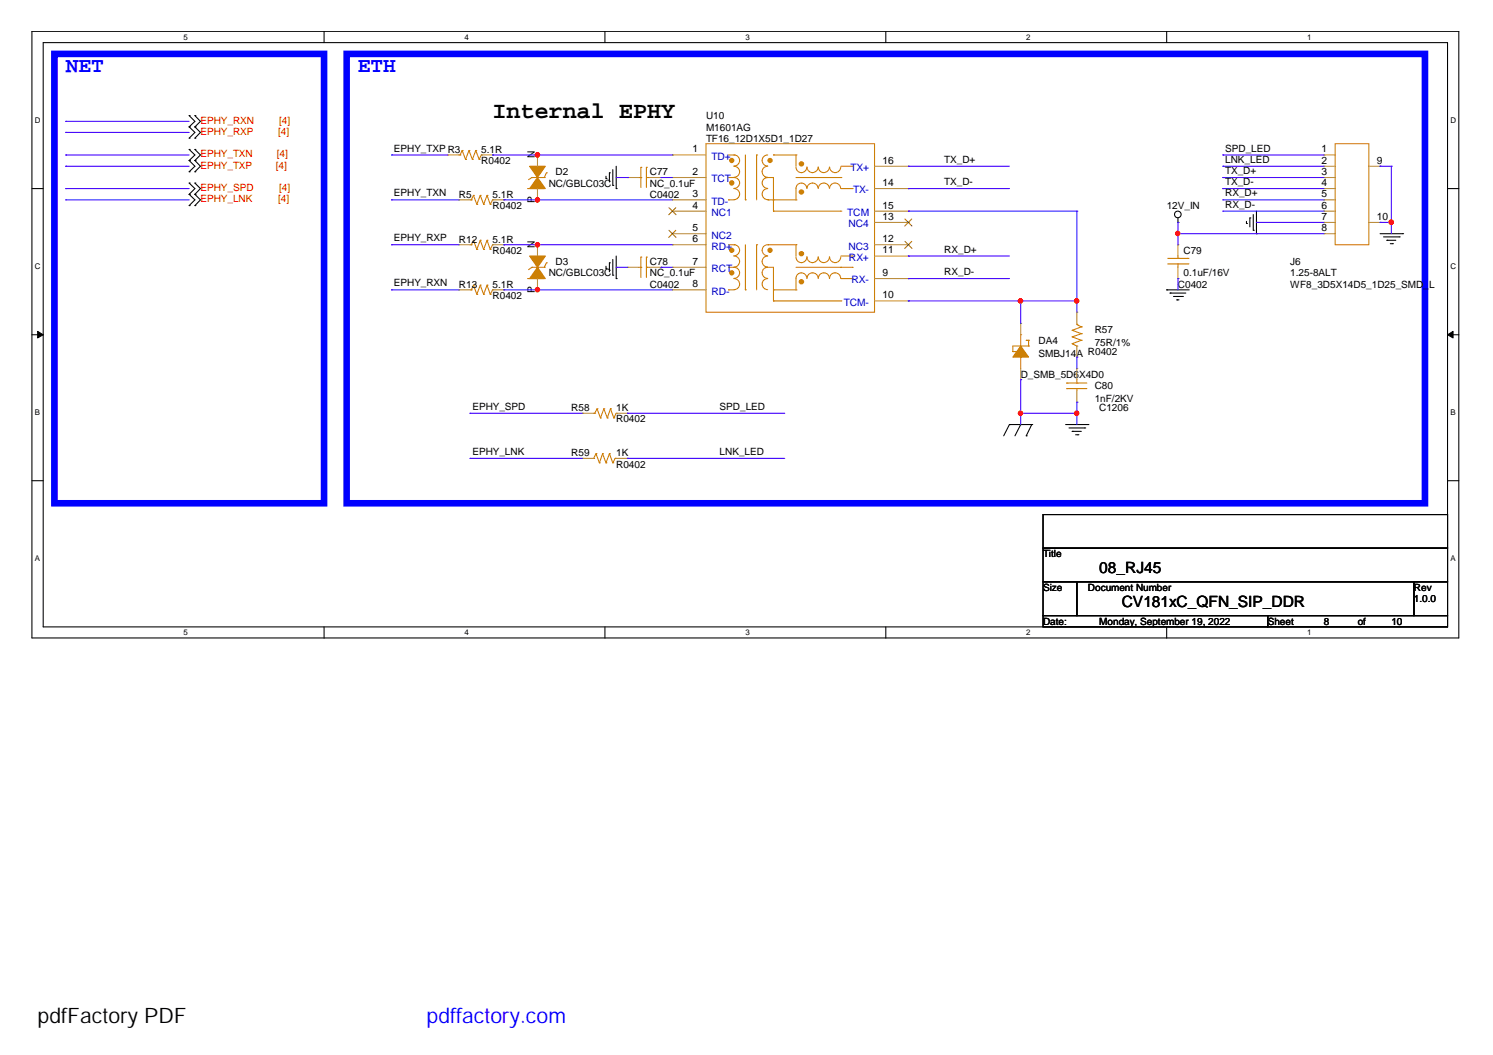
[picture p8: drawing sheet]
<svg xmlns="http://www.w3.org/2000/svg" width="297mm" height="210mm" viewBox="0 0 297 210" stroke-linecap="round" stroke-linejoin="round" font-family="sans-serif">
<path d="M6.3 6.2h283.9v120.7h-283.9zM8.6 8.5h279.4v116.2h-279.4z" fill="none" stroke="#000" stroke-width=".21"/>
<g fill="#fff">
<path d="M36.5 6.5h.9v1.8h-.9z"/>
<path d="M36.5 125h.9v1.8h-.9z"/>
</g>
<path d="M64.5 6.2v2.3M64.5 124.7v2.3" fill="none" stroke="#000" stroke-width=".21"/>
<g fill="#fff">
<path d="M92.4 6.5h.9v1.8h-.9z"/>
<path d="M92.4 125h.9v1.8h-.9z"/>
</g>
<path d="M120.4 6.2v2.3M120.4 124.7v2.3" fill="none" stroke="#000" stroke-width=".21"/>
<g fill="#fff">
<path d="M148.3 6.5h.9v1.8h-.9z"/>
<path d="M148.3 125h.9v1.8h-.9z"/>
</g>
<path d="M176.2 6.2v2.3M176.2 124.7v2.3" fill="none" stroke="#000" stroke-width=".21"/>
<g fill="#fff">
<path d="M204.2 6.5h.9v1.8h-.9z"/>
<path d="M204.2 125h.9v1.8h-.9z"/>
</g>
<path d="M232.1 6.2v2.3M232.1 124.7v2.3" fill="none" stroke="#000" stroke-width=".21"/>
<g fill="#fff">
<path d="M260.1 6.5h.8v1.8h-.8z"/>
<path d="M260.1 125h.8v1.8h-.8z"/>
<path d="M6.9 23h1.2v1.8h-1.2z"/>
<path d="M288.6 23h1.1v1.8h-1.1z"/>
<path d="M6.9 52h1.2v1.8h-1.2z"/>
<path d="M288.6 52h1.1v1.8h-1.1z"/>
</g>
<path d="M6.3 37.5h2.3M288 37.5h2.2" fill="none" stroke="#000" stroke-width=".21"/>
<g fill="#fff">
<path d="M6.9 81.1h1.1v1.8h-1.1z"/>
<path d="M288.6 81.1h1v1.8h-1z"/>
</g>
<path d="M6.3 66.6h2.3M288 66.6h2.2" fill="none" stroke="#000" stroke-width=".21"/>
<path d="M7.5 65.9l1.1 .7-1.1 .6zM288 66.6l1.1-.7v1.3z" fill="#000" stroke="#000" stroke-width=".2"/>
<g fill="#fff">
<path d="M6.9 110.2h1.1v1.7h-1.1z"/>
<path d="M288.6 110.2h1v1.7h-1z"/>
</g>
<g fill="none" stroke="#000" stroke-width=".21">
<path d="M37.6 25.2h.1M37.6 23h.1M37.6 27.5h.1M37.6 31.9h.1M37.6 29.7h.1M37.6 34.2h.1M37.6 38.7h.1M37.6 36.4h.1M37.6 23l1.2 1.1-1.2 1.1M37.6 25.2l1.2 1.1-1.2 1.2M37.6 29.7l1.2 1.1-1.2 1.1M37.6 31.9l1.2 1.2-1.2 1.1"/>
<path d="M37.6 36.4l1.2 1.1-1.2 1.2M37.6 38.7l1.2 1.1-1.2 1.1M38.8 25.2h.1M38.8 23h.1M38.8 27.5h.1M38.8 31.9h.1M38.8 29.7h.1M38.8 34.2h.1M38.8 38.7h.1M38.8 36.4h.1M38.8 23l1.1 1.1-1.1 1.1M38.8 25.2l1.1 1.1-1.1 1.2"/>
<path d="M38.8 29.7l1.1 1.1-1.1 1.1M38.8 31.9l1.1 1.2-1.1 1.1M38.8 36.4l1.1 1.1-1.1 1.2M38.8 38.7l1.1 1.1-1.1 1.1M120.6 35.5h.1M120.6 35.1v.4M121.2 34.4h.1M121.2 34.4v1.8M121.9 36.9h.1M121.9 33.8v3.1M122.6 37.5h.1M122.6 33.1v4.4"/>
<path d="M37.6 40.9h.1M38.8 40.9h.1M120.6 53.4h.1M120.6 53v.4M121.2 52.3h.1M121.2 52.3v1.8M121.9 54.8h.1M121.9 51.6v3.2M122.6 55.4h.1M122.6 50.9v4.5M232.1 57.7h.1M232.1 57.7h4.5"/>
<path d="M232.8 58.3h.1M232.8 58.3h3.1M233.5 59h1.7M234.1 59.7h.1M234.1 59.7h.5M234.4 44.3h.1M234.4 43.4v.9M235.2 59h.1M248 44.5h.1M248 44v.5M248.7 43.4h.1M248.7 43.4v1.7"/>
<path d="M249.3 45.8h.1M249.3 42.7v3.1M250 46.5h.1M250 42v4.5M274.6 46.5h4.5M275.3 47.1h3.1M275.9 47.8h.1M275.9 47.8h1.8M276.6 48.5h.4M277 48.5h.1M278.4 47.1h.1M279.1 46.5h.1"/>
<path d="M6.3 95.6h2.3M200.8 84.5h.1M200.8 84.5l-1.1 2.2M200.8 84.5h4.5M203.1 84.5h.1M203.1 84.5l-1.2 2.2M204.2 86.7h.1M205.3 84.5h.1M205.3 84.5l-1.1 2.2M212 84.5h4.5M212.7 85.1h3.1M213.3 85.8h.1"/>
<path d="M213.3 85.8h1.8M214 86.5h.5M214.5 86.5h.1M215.8 85.1h.1M216.5 84.5h.1M288 95.6h2.2M207.5 102.4h80.5v6.7h-80.5zM207.5 109.1h80.5v6.7h-80.5zM207.5 115.8h6.7v6.7h-6.7zM214.2 115.8h67.1v6.7h-67.1zM281.3 115.8h6.7v6.7h-6.7zM207.5 122.5h44.7v2.2h-44.7z"/>
<path d="M252.2 122.5h35.8v2.2h-35.8z"/>
<circle cx="234.3" cy="42.7" r=".66"/>
</g>
<path d="M10.8 10.7h53.7v89.4h-53.7zM69 10.7h214.5v89.4h-214.5z" fill="none" stroke="#00f" stroke-width="1.3"/>
<g fill="#cc8006" stroke="#cc8006" stroke-width=".21">
<path d="M106.9 53.2l1.6 2.2h-3.1z" fill-rule="evenodd"/>
<path d="M105.4 50.9h3.1l-1.6 2.3z" fill-rule="evenodd"/>
<path d="M203.1 68.8l1.5 2.2h-3.1z" fill-rule="evenodd"/>
<path d="M106.9 35.3l1.6 2.2h-3.1z" fill-rule="evenodd"/>
<path d="M105.4 33.1h3.1l-1.6 2.2z" fill-rule="evenodd"/>
<circle cx="145.6" cy="31.9" r=".43"/>
<circle cx="153.2" cy="31.9" r=".43"/>
<circle cx="145.6" cy="49.8" r=".43"/>
<circle cx="145.6" cy="54.3" r=".43"/>
<circle cx="145.6" cy="36.4" r=".44"/>
<circle cx="153.2" cy="49.8" r=".43"/>
<circle cx="159.5" cy="32.6" r=".44"/>
<circle cx="159.5" cy="38.2" r=".44"/>
<circle cx="159.5" cy="50.5" r=".44"/>
<circle cx="159.5" cy="56.1" r=".44"/>
</g>
<g fill="none" stroke="#cc8006" stroke-width=".21">
<path d="M91.3 30.8h.2M91.5 30.8h.1M91.9 29.9h.1M91.9 29.9l-.4 .9M91.9 29.9l.7 1.8M92.6 31.7h.1M93.3 29.9h.1M93.3 29.9l-.7 1.8M93.3 29.9l.7 1.8M93.5 39.8h.3M93.8 39.8h.1M94 31.7h.1"/>
<path d="M94.2 38.9h.1M94.2 38.9l-.4 .9M94.2 38.9l.7 1.8M94.7 29.9h.1M94.7 29.9l-.7 1.8M94.7 29.9l.6 1.8M95.3 31.7h.1M95.5 38.9h.1M95.5 38.9l-.6 1.8M95.5 38.9l.7 1.8M95.8 30.8h.1M95.8 30.8l-.5 .9"/>
<path d="M96.9 38.9h.1M96.9 38.9l-.7 1.8M96.9 38.9l.6 1.8M98 39.8h.1M98 39.8l-.5 .9M104.9 37.5h3.2M105.8 35.3h.1M105.8 35.3h2.5M105.8 35.3l-.6 .4M106.9 34.6h.1M106.9 34.6v.7M108.1 37.5h.1"/>
<path d="M108.3 35.3h.1M108.7 34.4h.1M108.7 34.4l-.4 .9M127 35.3h.5M127.5 35.3h.1M127.5 33.3h.1M127.5 33.3v4M128.6 33.3h.1M128.6 35.3h.1M128.6 33.3v4M128.6 35.3h.7M140.5 28.6h33.5v33.5h-33.5z"/>
<path d="M144.9 39.8h.1M144.9 30.8h1.1M144.9 35.3h1.1M146 35.3a1.08 1.08 0 0 1 1.2 1.1 1.08 1.08 0 0 1-1.2 1.1 1.12 1.12 0 0 1 1.2 1.1 1.12 1.12 0 0 1-1.2 1.1l-1.1 .1M146 30.8a1.1 1.1 0 0 1 1.2 1.1 1.1 1.1 0 0 1-1.2 1.1M146 33.1a1.1 1.1 0 0 1 1.2 1.1 1.1 1.1 0 0 1-1.2 1.1M146 30.8h.1M146 35.3h.1M148.3 39.8h.1M148.3 30.8v9M150.5 30.8h.1M150.5 30.8v9"/>
<path d="M152.3 35.3h.1M152.3 35.3h1.6v6.7M152.7 35.3a1.08 1.08 0 0 0-1.1 1.1 1.08 1.08 0 0 0 1.1 1.1 1.12 1.12 0 0 0-1.1 1.1 1.12 1.12 0 0 0 1.1 1.1M152.7 30.8a1.1 1.1 0 0 0-1.1 1.1 1.1 1.1 0 0 0 1.1 1.1M152.7 33.1a1.1 1.1 0 0 0-1.1 1.1 1.1 1.1 0 0 0 1.1 1.1M152.8 39.8h.1M152.8 39.8h5.6M153.9 30.8h.1M153.9 39.8h.1M153.9 30.8h4.5M158.4 33.2a1.08 1.08 0 0 0 1 1.1 1.08 1.08 0 0 0 1.1-1.1M158.4 30.8h.1"/>
<path d="M158.4 39.8h.1M158.4 35.3h8.9M158.4 30.8v2.3M160.5 37.5a1.08 1.08 0 0 0-1.1-1.1 1.08 1.08 0 0 0-1 1.1v2.3M160.6 37.5a1.1 1.1 0 0 1 1.1-1.1 1.1 1.1 0 0 1 1.1 1.1 1.12 1.12 0 0 1 1.1-1.1 1.12 1.12 0 0 1 1.1 1.1M160.6 33.2a1.12 1.12 0 0 0 1.1 1.1 1.12 1.12 0 0 0 1.1-1.1 1.1 1.1 0 0 0 1.1 1.1 1.1 1.1 0 0 0 1.1-1.1M165.1 33.2a1.1 1.1 0 0 0 1.1 1.1 1.1 1.1 0 0 0 1.1-1.1M165.1 37.5a1.1 1.1 0 0 1 1.1-1.1 1.1 1.1 0 0 1 1.1 1.1M167.3 35.3h.1M167.3 33.1h2.2M167.3 37.5h2.2M169.5 33.1h.1"/>
<path d="M169.5 37.5h.1M265.6 28.6h6.7v20.1h-6.7zM93.5 48.7h.3M93.5 57.7h.3M93.8 48.7h.1M93.8 57.7h.1M94.2 47.8h.1M94.2 56.7h.1M94.2 47.8l-.4 .9M94.2 47.8l.7 1.8M94.2 56.7l-.4 1M94.2 56.7l.7 1.9"/>
<path d="M94.9 49.6h.1M94.9 58.6h.1M94.9 40.7h.1M95.5 47.8h.1M95.5 56.7h.1M95.5 47.8l-.6 1.8M95.5 47.8l.7 1.8M95.5 56.7l-.6 1.9M95.5 56.7l.7 1.9M96.2 49.6h.1M96.2 58.6h.1M96.2 40.7h.1"/>
<path d="M96.9 47.8h.1M96.9 56.7h.1M96.9 47.8l-.7 1.8M96.9 47.8l.6 1.8M96.9 56.7l-.7 1.9M96.9 56.7l.6 1.9M97.5 49.6h.1M97.5 58.6h.1M97.5 40.7h.1M98 48.7h.1M98 57.7h.1M98 48.7l-.5 .9"/>
<path d="M98 57.7l-.5 .9M104.9 55.4h3.2M105.8 53.2h.1M105.8 53.2h2.5M105.8 53.2l-.6 .5M106.9 52.5h.1M106.9 52.5v.7M108.1 55.4h.1M108.3 53.2h.1M108.7 52.3h.1M108.7 52.3l-.4 .9M127 53.2h.5"/>
<path d="M127.5 53.2h.1M127.5 51.2h.1M127.5 51.2v4M128.6 51.2h.1M128.6 53.2h.1M128.6 53.2h.7M128.6 51.2v4M144.9 57.7h.1M144.9 53.2h1.1M144.9 48.7h1.1M144.9 57.7h1.1M146 53.2a1.12 1.12 0 0 1 1.2 1.1 1.12 1.12 0 0 1-1.2 1.1 1.1 1.1 0 0 1 1.2 1.1 1.1 1.1 0 0 1-1.2 1.1"/>
<path d="M146 50.9a1.1 1.1 0 0 1 1.2 1.1 1.1 1.1 0 0 1-1.2 1.1M146 48.7a1.1 1.1 0 0 1 1.2 1.1 1.1 1.1 0 0 1-1.2 1.1M146 53.2h.1M146 48.7h.1M148.3 57.7h.1M148.3 48.7v9M150.5 48.7h.1M150.5 48.7v9M152.3 53.2h.1M152.3 53.2h1.6v6.7M152.7 48.7a1.1 1.1 0 0 0-1.1 1.1 1.1 1.1 0 0 0 1.1 1.1M152.7 53.2a1.12 1.12 0 0 0-1.1 1.1 1.12 1.12 0 0 0 1.1 1.1 1.1 1.1 0 0 0-1.1 1.1 1.1 1.1 0 0 0 1.1 1.1"/>
<path d="M152.7 50.9a1.1 1.1 0 0 0-1.1 1.1 1.1 1.1 0 0 0 1.1 1.1M152.8 48.7h.1M152.8 48.7h5.6M153.9 57.7h.1M153.9 59.9h.1M153.9 42h.1M153.9 57.7h4.5M153.9 59.9h13.4M153.9 42h13.4M158.4 51.1a1.08 1.08 0 0 0 1 1.2 1.08 1.08 0 0 0 1.1-1.2M158.4 57.7h.1M158.4 48.7h.1"/>
<path d="M158.4 53.2h11.1M158.4 48.7v2.2M160.5 55.4a1.08 1.08 0 0 0-1.1-1.1 1.08 1.08 0 0 0-1 1.1v2.3M160.6 51.1a1.1 1.1 0 0 0 1.1 1.2 1.1 1.1 0 0 0 1.1-1.2 1.12 1.12 0 0 0 1.1 1.2 1.12 1.12 0 0 0 1.1-1.2M160.6 55.4a1.12 1.12 0 0 1 1.1-1.1 1.12 1.12 0 0 1 1.1 1.1 1.1 1.1 0 0 1 1.1-1.1 1.1 1.1 0 0 1 1.1 1.1M165.1 55.4a1.1 1.1 0 0 1 1.1-1.1 1.1 1.1 0 0 1 1.1 1.1M165.1 51.1a1.1 1.1 0 0 0 1.1 1.2 1.1 1.1 0 0 0 1.1-1.2M167.3 53.2h.1M167.3 59.9h.1M167.3 42h.1M167.3 55.4h2.2M167.3 50.9h2.2"/>
<path d="M169.5 53.2h.1M169.5 50.9h.1M169.5 55.4h.1M232.3 52.5h4M232.3 51.4h4M234.4 51.4h.1M234.4 52.5h.1M234.4 50.9v.5M234.4 52.5v.7M236.3 52.5h.1M236.3 51.4h.1M201.5 69.9h.1"/>
<path d="M201.5 69.9h.4M201.9 69.9h.1M203.1 71h.1M203.1 66.6h.1M203.1 66.6v2.2M203.1 71v2.3M204.2 67.7h.1M204.2 67.7h.4M204.6 68.8h.1M204.6 67.7h.1M204.6 68.8h-3.1v1.1M204.6 67.7v1.1"/>
<path d="M212.2 76.2h.1M212.2 77.3h.1M212.2 76.2h4M212.2 77.3h4M213.3 65.7h.1M213.3 67h.1M213.3 68.4h.1M213.3 65.7l1.8 .7M213.3 67l1.8 .7M213.3 68.4l.9 .4M214.2 68.8h.1M214.2 64.6h.1"/>
<path d="M214.2 77.3h.1M214.2 76.2h.1M214.2 64.6l.9 .4M214.2 64.4v.2M214.2 75.5v.7M214.2 77.3v.5M215.1 65h.1M215.1 66.4h.1M215.1 67.7h.1M215.1 65l-1.8 .7M215.1 66.4l-1.8 .6M215.1 67.7l-1.8 .7"/>
<path d="M118.1 91.2h.1M118.1 82.2h.2M118.3 82.2h.1M118.6 90.3h.1M118.6 90.3l.7 1.8M118.6 90.3l-.5 .9M118.8 81.3h.1M118.8 81.3l-.5 .9M118.8 81.3l.7 1.9M119.3 92.1h.1M119.5 83.2h.1M119.9 90.3h.1"/>
<path d="M119.9 90.3l.7 1.8M119.9 90.3l-.6 1.8M120.1 81.3h.1M120.1 81.3l-.6 1.9M120.1 81.3l.7 1.9M120.6 92.1h.1M120.8 83.2h.1M121.2 90.3h.1M121.2 90.3l.7 1.8M121.2 90.3l-.6 1.8M121.5 81.3h.1M121.5 81.3l-.7 1.9"/>
<path d="M121.5 81.3l.6 1.9M121.9 92.1h.1M122.1 83.2h.1M122.4 91.2h.1M122.4 91.2l-.5 .9M122.4 91.2h.2M122.6 82.2h.1M122.6 82.2l-.5 1"/>
</g>
<g fill="none" stroke="#a84" stroke-width=".21">
<path d="M89.1 30.8h.1M89.1 30.8h2.2M91.3 39.8h.1M91.3 39.8h2.2M95.8 30.8h2.2M98 30.8h.1M98 39.8h2.2M100.2 39.8h.1M106.9 39.8h.1M106.9 30.8h.1M106.9 30.8v2.3M106.9 37.5v2.3"/>
<path d="M124.8 35.3h.1M124.8 35.3h2.2M129.3 35.3h2.2M131.5 35.3h.1M133.8 30.8h.1M133.8 35.3h.1M133.8 39.8h.1M133.8 30.8h6.7M133.8 35.3h6.7M133.8 39.8h6.7M174 37.5h6.7M174 33.1h6.7"/>
<path d="M180.7 37.5h.1M180.7 33.1h.1M263.4 30.8h.1M263.4 33.1h.1M263.4 35.3h.1M263.4 37.5h.1M263.4 39.8h.1M263.4 30.8h2.2M263.4 35.3h2.2M263.4 39.8h2.2M263.4 37.5h2.2M263.4 33.1h2.2"/>
<path d="M272.3 33.1h2.3M274.6 33.1h.1M91.3 48.7h.1M91.3 57.7h.1M91.3 48.7h2.2M91.3 57.7h2.2M98 48.7h2.2M98 57.7h2.2M100.2 48.7h.1M100.2 57.7h.1M106.9 57.7h.1M106.9 48.7h.1"/>
<path d="M106.9 48.7v2.2M106.9 55.4v2.3M124.8 53.2h.1M124.8 53.2h2.2M129.3 53.2h2.2M131.5 53.2h.1M133.8 42h.1M133.8 46.5h.1M133.8 48.7h.1M133.8 53.2h.1M133.8 57.7h.1M133.8 53.2h6.7"/>
<path d="M133.8 42h6.7M133.8 46.5h6.7M133.8 48.7h6.7M133.8 57.7h6.7M174 42h6.7M174 48.7h6.7M174 55.4h6.7M174 59.9h6.7M174 50.9h6.7M174 44.3h6.7M180.7 55.4h.1M180.7 59.9h.1"/>
<path d="M180.7 50.9h.1M180.7 48.7h.1M180.7 44.3h.1M180.7 42h.1M234.4 48.7h.1M234.4 55.4h.1M234.4 48.7v2.2M234.4 53.2v2.2M263.4 42h.1M263.4 44.3h.1M263.4 46.5h.1M263.4 42h2.2"/>
<path d="M263.4 46.5h2.2M263.4 44.3h2.2M272.3 44.3h2.3M274.6 44.3h.1M203.1 75.5h.1M203.1 64.4h.1M203.1 64.4v2.2M203.1 73.3v2.2M214.2 71h.1M214.2 62.1h.1M214.2 73.3h.1M214.2 62.1v2.3"/>
<path d="M214.2 68.8v2.2M214.2 73.3v2.2M214.2 77.8v2.2M115.9 91.2h.1M115.9 82.2h.1M115.9 91.2h2.2M115.9 82.2h2.2M122.6 91.2h2.2M122.6 82.2h2.2M124.8 91.2h.1M124.8 82.2h.1M214.2 80h.1"/>
</g>
<path d="M133.1 41.3l1.4 1.4M133.1 45.8l1.4 1.4M134.5 41.3l-1.4 1.4M134.5 45.8l-1.4 1.4M180 48l1.4 1.4M180 43.6l1.4 1.4M181.4 48l-1.4 1.4M181.4 43.6l-1.4 1.4" fill="none" stroke="#804000" stroke-width=".2"/>
<g fill="none" stroke="#4200ff" stroke-width=".21">
<path d="M13.1 24.1h.1M13.1 26.3h.1M13.1 30.8h.1M13.1 33.1h.1M13.1 37.5h.1M13.1 39.8h.1M13.1 24.1h24.5M13.1 26.3h24.5M13.1 30.8h24.5M13.1 33.1h24.5M13.1 39.8h24.5M13.1 37.5h24.5"/>
<path d="M77.9 39.8h.1M77.9 30.8h.1M77.9 30.8h11.2M77.9 39.8h13.4M98 30.8h.1M98 30.8h35.8M100.2 39.8h.1M100.2 39.8h33.6M106.9 39.8h.1M106.9 30.8h.1M122.6 35.3h2.2M124.8 35.3h.1"/>
<path d="M131.5 35.3h.1M131.5 35.3h2.3M180.7 37.5h.1M180.7 33.1h.1M180.7 33.1h20.1M180.7 37.5h20.1M243.3 30.8h.1M243.3 33.1h.1M243.3 35.3h.1M243.3 37.5h.1M243.3 39.8h.1M243.3 30.8h20.1"/>
<path d="M243.3 33.1h20.1M243.3 39.8h20.1M243.3 37.5h20.1M243.3 35.3h20.1M274.6 33.1h.1M274.6 33.1h2.2M276.8 33.1h.1M276.8 33.1v13.4M77.9 57.7h.1M77.9 48.7h.1M77.9 57.7h13.4M77.9 48.7h13.4"/>
<path d="M100.2 48.7h.1M100.2 57.7h.1M100.2 57.7h33.6M100.2 48.7h33.6M106.9 48.7h.1M106.9 57.7h.1M122.6 53.2h.1M122.6 53.2h2.2M131.5 53.2h.1M131.5 53.2h2.3M180.7 55.4h.1M180.7 50.9h.1"/>
<path d="M180.7 42h.1M180.7 59.9h.1M180.7 55.4h20.1M180.7 50.9h20.1M180.7 42h33.5M180.7 59.9h33.5M203.1 59.9h.1M203.1 59.9v4.5M214.2 42h.1M214.2 59.9h.1M214.2 42v20.1M234.4 44.3h.1"/>
<path d="M234.4 46.5h.1M234.4 55.4h.1M234.4 44.3v4.4M234.4 55.4v2.3M234.4 46.5h29M243.3 42h.1M243.3 42h20.1M250 44.3h.1M250 44.3h13.4M274.6 44.3h.1M274.6 44.3h2.2M276.8 44.3h.1"/>
<path d="M203.1 75.5h.1M203.1 75.5v9M214.2 71h.1M214.2 71v2.3M93.5 82.2h.1M93.5 91.2h.1M93.5 82.2h22.4M93.5 91.2h22.4M124.8 82.2h.1M124.8 91.2h.1M124.8 82.2h31.3M124.8 91.2h31.3"/>
<path d="M203.1 82.2h.1M203.1 82.2h11.1M214.2 80h.1M214.2 82.2h.1M214.2 80v4.5"/>
</g>
<g fill="#f00" stroke="#f00" stroke-width=".21">
<circle cx="214.2" cy="59.9" r=".43"/>
<circle cx="203" cy="59.9" r=".43"/>
<circle cx="276.8" cy="44.2" r=".44"/>
<circle cx="234.3" cy="46.4" r=".43"/>
<circle cx="106.9" cy="39.8" r=".43"/>
<circle cx="106.9" cy="30.8" r=".44"/>
<circle cx="106.9" cy="48.7" r=".43"/>
<circle cx="106.9" cy="57.6" r=".43"/>
<circle cx="214.2" cy="82.2" r=".43"/>
<circle cx="203" cy="82.2" r=".43"/>
</g>
<text font-size="4.7" x="98" y="23.5">Internal EPHY</text>
<g font-size="4.2" fill="#00f">
<text x="13.1" y="14.3">NET</text>
<text x="71.2" y="14.3">ETH</text>
<text x="84.9" y="203.6">pdffactory.com</text>
</g>
<g font-size="4.2">
<text x="6.3" y="203.6">利用pdfFactory 测试版本创建的</text>
<text x="28.7" y="203.6">PDF文档</text>
</g>
<g font-size="3.1">
<text x="218.7" y="114.1">08_RJ45</text>
<text x="223.2" y="120.8">CV181xC_QFN_SIP_DDR</text>
</g>
<g font-size="2">
<text x="140.5" y="23.7">U10</text>
<text x="140.5" y="26">M1601AG</text>
<text x="140.5" y="28.2">TF16_12D1X5D1_1D27</text>
<text x="78.4" y="30.2">EPHY_TXP R3</text>
<text x="95.8" y="30.4">5.1R</text>
<text x="95.8" y="32.7">R0402</text>
<text x="106.4" y="31.5" transform="rotate(-90 106.4 31.5)">N</text>
<text x="110.5" y="34.9">D2</text>
<text x="129.3" y="34.9">C77</text>
<text x="137.8" y="30.3">1</text>
<text x="137.8" y="34.8">2</text>
<text x="175.6" y="32.6">16</text>
<text x="187.9" y="32.4">TX_D+</text>
<text x="243.8" y="30.2">SPD_LED</text>
<text x="243.8" y="32.4">LNK_LED</text>
<text x="243.8" y="34.6">TX_D+</text>
<text x="262.9" y="30.3">1</text>
<text x="262.9" y="32.6">2</text>
<text x="262.9" y="34.8">3</text>
<text x="273.9" y="32.6">9</text>
<text x="78.4" y="39.1">EPHY_TXN</text>
<text x="91.3" y="39.3">R5</text>
<text x="98" y="39.3">5.1R</text>
<text x="98" y="41.6">R0402</text>
<text x="106.4" y="40.4" transform="rotate(-90 106.4 40.4)">P</text>
<text x="109.2" y="37.1">NC/GBLC03C</text>
<text x="129.3" y="37.1">NC_0.1uF</text>
<text x="129.3" y="39.3">C0402</text>
<text x="137.8" y="39.3">3</text>
<text x="137.8" y="41.5">4</text>
<text x="175.6" y="37">14</text>
<text x="175.6" y="41.5">15</text>
<text x="187.9" y="36.8">TX_D-</text>
<text x="232.1" y="41.6">12V_IN</text>
<text x="243.8" y="36.8">TX_D-</text>
<text x="243.8" y="39.1">RX_D+</text>
<text x="243.8" y="41.3">RX_D-</text>
<text x="262.9" y="37">4</text>
<text x="262.9" y="39.3">5</text>
<text x="262.9" y="41.5">6</text>
<text x="137.8" y="46">5</text>
<text x="175.6" y="43.7">13</text>
<text x="262.9" y="43.7">7</text>
<text x="262.9" y="46">8</text>
<text x="273.9" y="43.7">10</text>
<text x="78.4" y="48">EPHY_RXP</text>
<text x="91.3" y="48.3">R12</text>
<text x="98" y="48.3">5.1R</text>
<text x="98" y="50.5">R0402</text>
<text x="106.4" y="49.4" transform="rotate(-90 106.4 49.4)">N</text>
<text x="110.5" y="52.8">D3</text>
<text x="129.3" y="52.8">C78</text>
<text x="137.8" y="48.2">6</text>
<text x="137.8" y="52.7">7</text>
<text x="175.6" y="50.4">11</text>
<text x="175.6" y="48.2">12</text>
<text x="187.9" y="50.3">RX_D+</text>
<text x="235.5" y="50.5">C79</text>
<text x="256.7" y="52.8">J6</text>
<text x="78.4" y="57">EPHY_RXN</text>
<text x="91.3" y="57.2">R13</text>
<text x="98" y="57.2">5.1R</text>
<text x="98" y="59.5">R0402</text>
<text x="106.4" y="58.3" transform="rotate(-90 106.4 58.3)">P</text>
<text x="109.2" y="55">NC/GBLC03C</text>
<text x="129.3" y="55">NC_0.1uF</text>
<text x="129.3" y="57.2">C0402</text>
<text x="137.8" y="57.2">8</text>
<text x="175.6" y="59.4">10</text>
<text x="175.6" y="54.9">9</text>
<text x="187.9" y="54.8">RX_D-</text>
<text x="234.4" y="57.2">C0402</text>
<text x="235.5" y="55">0.1uF/16V</text>
<text x="256.7" y="55">1.25-8ALT</text>
<text x="256.7" y="57.2">WF8_3D5X14D5_1D25_SMD_L</text>
<text x="206.6" y="68.4">DA4</text>
<text x="206.6" y="71.1">SMBJ14A R0402</text>
<text x="217.8" y="66.2">R57</text>
<text x="217.8" y="68.8">75R/1%</text>
<text x="203.1" y="75.1">D_SMB_5D6X4D0</text>
<text x="217.8" y="77.4">C80</text>
<text x="94" y="81.5">EPHY_SPD</text>
<text x="113.7" y="81.8">R58</text>
<text x="122.6" y="81.8">1K</text>
<text x="143.2" y="81.5">SPD_LED</text>
<text x="217.8" y="80">1nF/2KV</text>
<text x="218.7" y="81.8">C1206</text>
<text x="122.6" y="84">R0402</text>
<text x="94" y="90.5">EPHY_LNK</text>
<text x="113.7" y="90.8">R59</text>
<text x="122.6" y="90.8">1K</text>
<text x="122.6" y="93">R0402</text>
<text x="143.2" y="90.5">LNK_LED</text>
<text x="207.5" y="110.9">Title</text>
<text x="207.5" y="117.6">Size</text>
<text x="216.5" y="117.6">Document Number</text>
<text x="281.3" y="117.6">Rev</text>
<text x="281.3" y="119.8">1.0.0</text>
<text x="207.5" y="124.3">Date:</text>
<text x="218.7" y="124.3">Monday, September 19, 2022</text>
<text x="252.2" y="124.3">Sheet</text>
<text x="263.4" y="124.3">8</text>
<text x="270.1" y="124.3">of</text>
<text x="276.8" y="124.3">10</text>
</g>
<g font-size="2" fill="#f00">
<text x="39.9" y="24.6">EPHY_RXN</text>
<text x="39.9" y="26.9">EPHY_RXP</text>
<text x="55.3" y="26.9">[4]</text>
<text x="55.5" y="24.6">[4]</text>
<text x="39.9" y="31.3">EPHY_TXN</text>
<text x="39.9" y="33.5">EPHY_TXP</text>
<text x="54.9" y="33.5">[4]</text>
<text x="55.1" y="31.3">[4]</text>
<text x="39.9" y="38">EPHY_SPD</text>
<text x="39.9" y="40.3">EPHY_LNK</text>
<text x="55.3" y="40.3">[4]</text>
<text x="55.5" y="38">[4]</text>
</g>
<g font-size="2" fill="#00c">
<text x="141.6" y="31.8">TD+</text>
<text x="169.2" y="34.1">TX+</text>
<text x="141.6" y="36.3">TCT</text>
<text x="141.6" y="40.7">TD-</text>
<text x="169.7" y="38.5">TX-</text>
<text x="141.6" y="43">NC1</text>
<text x="141.6" y="47.5">NC2</text>
<text x="168.6" y="43">TCM</text>
<text x="168.8" y="45.2">NC4</text>
<text x="141.6" y="49.7">RD+</text>
<text x="168.8" y="49.7">NC3</text>
<text x="168.9" y="51.9">RX+</text>
<text x="141.6" y="54.2">RCT</text>
<text x="141.6" y="58.6">RD-</text>
<text x="169.4" y="56.4">RX-</text>
<text x="167.9" y="60.8">TCM-</text>
</g>
<g font-size="1.6">
<text x="36.5" y="7.9">5</text>
<text x="92.4" y="7.9">4</text>
<text x="148.3" y="7.9">3</text>
<text x="204.2" y="7.9">2</text>
<text x="260.1" y="7.9">1</text>
<text x="6.9" y="24.4">D</text>
<text x="288.6" y="24.4">D</text>
<text x="6.9" y="53.5">C</text>
<text x="288.6" y="53.5">C</text>
<text x="6.9" y="82.6">B</text>
<text x="288.6" y="82.6">B</text>
<text x="6.9" y="111.6">A</text>
<text x="288.6" y="111.6">A</text>
<text x="36.5" y="126.4">5</text>
<text x="92.4" y="126.4">4</text>
<text x="148.3" y="126.4">3</text>
<text x="204.2" y="126.4">2</text>
<text x="260.1" y="126.4">1</text>
</g>
</svg>
